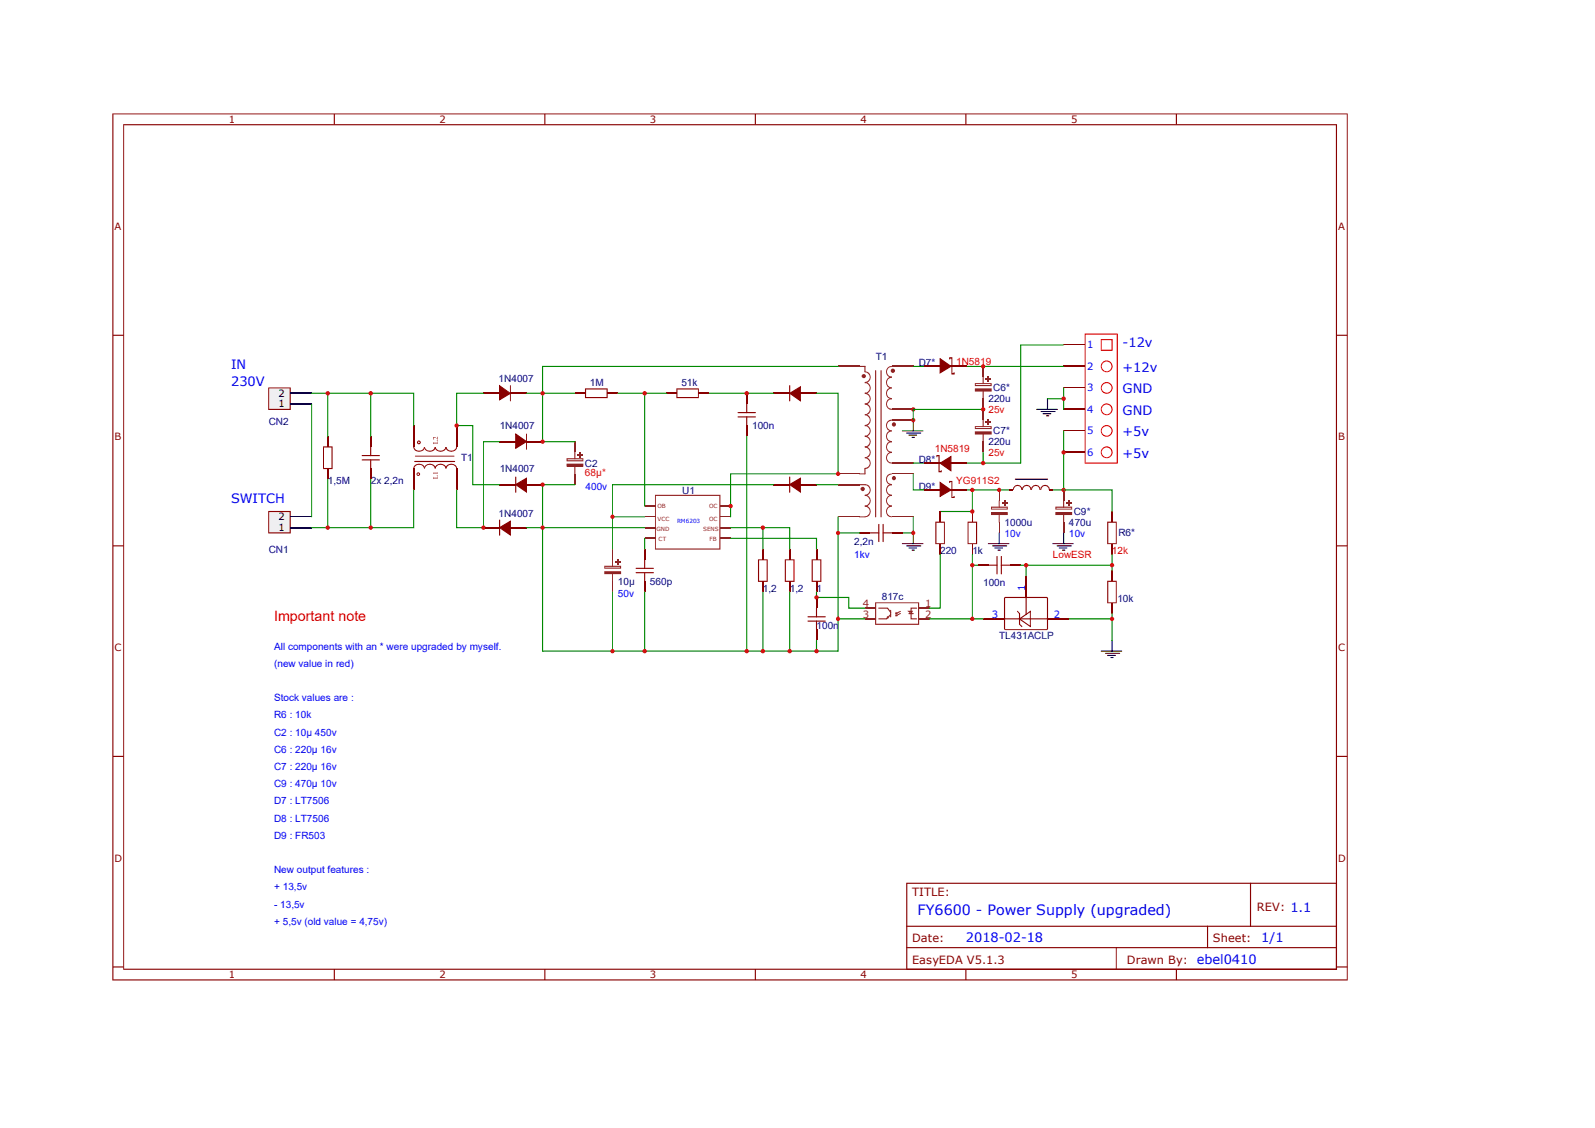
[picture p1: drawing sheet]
<svg xmlns="http://www.w3.org/2000/svg" width="297mm" height="210mm" viewBox="0 0 297 210" stroke-linecap="round" stroke-linejoin="round" font-family="sans-serif">
<g fill="#800">
<path d="M62.1 21.2h.3v2h-.3zM62.1 180.4h.3v2.1h-.3zM101.3 21.2h.3v2h-.3zM101.3 180.4h.3v2.1h-.3zM140.5 21.2h.3v2h-.3zM140.5 180.4h.3v2.1h-.3zM179.7 21.2h.3v2h-.3zM179.7 180.4h.3v2.1h-.3zM218.9 21.2h.3v2h-.3zM218.9 180.4h.3v2.1h-.3zM21 62.3h2v.2h-2zM248.9 62.3h2v.2h-2zM21 101.5h2v.2h-2zM248.9 101.5h2v.2h-2zM21 140.7h2v.2h-2zM248.9 140.7h2v.2h-2zM21 179.9h2v.2h-2zM248.9 179.9h2v.2h-2z"/>
<path d="M168.9 172.3l80.1 .1-.1 .2h-80zM168.8 172.4l.1-.1v.3z"/>
<path d="M168.9 176.3h80l.1 .1-80.1 .1zM168.8 176.3h.1v.2z"/>
<path d="M232.7 164.4h.3l-.1 8.2-.2-.2zM232.8 164.4h.2z"/>
<path d="M224.7 172.4h.3l-.1 4.1-.2-.1zM224.8 172.4h.2z"/>
<path d="M207.8 176.4h.1v4.2zM207.8 176.3l.1 .1h-.1z"/>
</g>
<g fill="#800">
<path d="M22.9 23.1h226.1v157.5h-226.1zM23.1 23.3h225.7v157h-225.7z" fill-rule="evenodd"/>
<path d="M20.9 21.1h230.1v161.4h-230.1zM21.1 21.3h229.7v161h-229.7z" fill-rule="evenodd"/>
<path d="M168.7 164.3h80.3v16.3h-80.3zM169 164.5h79.8v15.8h-79.8z" fill-rule="evenodd"/>
</g>
<path d="M50 72.2h4v4h-4z" fill-rule="evenodd" fill="#efefef"/>
<path d="M50 72.1h4.1v4.2h-4.1zM50.1 72.3h3.8v3.8h-3.8z" fill-rule="evenodd" fill="#800"/>
<path d="M54 75.2h4M54 73.2h4" fill="none" stroke="#000" stroke-width=".21"/>
<path d="M50 95.2h4v4h-4z" fill-rule="evenodd" fill="#efefef"/>
<path d="M50 95.1h4.1v4.2h-4.1zM50.1 95.3h3.8v3.8h-3.8z" fill-rule="evenodd" fill="#800"/>
<path d="M54 98.2h4" fill="none" stroke="#000" stroke-width=".21"/>
<path d="M54 96.2h4" fill="none" stroke="#000" stroke-width=".19"/>
<path d="M58 75.2h.1l-.1 21.1zM58 75.1l.1 .1z" fill="#080"/>
<path d="M60.2 83.1h1.7v4.2h-1.7zM60.3 83.3h1.4v3.8h-1.4z" fill-rule="evenodd" fill="#a00000"/>
<path d="M60.9 81.2h.2v2h-.2z" fill="#800"/>
<path d="M61 87.2v2" fill="none" stroke="#800" stroke-width=".21"/>
<path d="M67.4 85.5h3.3v.2h-3.3zM70.7 85.5v.2z" fill="#a00000"/>
<path d="M69 87.2v2" fill="none" stroke="#800" stroke-width=".21"/>
<g fill="#a00000">
<path d="M68.9 83.2h.2l-.1 1.7-.1-.1zM69 83.1l.1 .1z"/>
<path d="M67.4 84.7h3.3v.1l-3.3 .1zM67.4 84.7v.2z"/>
</g>
<path d="M68.9 81.2h.2v2h-.2z" fill="#800"/>
<g fill="#a00000">
<path d="M76.9 83.2h.2a.95 .95 0 0 0 .9 .7 .95 .95 0 0 0 1-.7h.1a1.13 1.13 0 0 1-1.1 .9 1.13 1.13 0 0 1-1.1-.9z"/>
<path d="M83.3 86.6a1.16 1.16 0 0 1 1.8 .6h-.2a.92 .92 0 0 0-.9-.7 .92 .92 0 0 0-.9 .7h-.2z"/>
<path d="M82.9 83.2h.2a.92 .92 0 0 0 .9 .7 .92 .92 0 0 0 .9-.7h.2a1.13 1.13 0 0 1-1.1 .9 1.13 1.13 0 0 1-1.1-.9z"/>
<path d="M80.9 83.2h.3a.92 .92 0 0 0 .8 .7 .92 .92 0 0 0 .9-.7h.2a1.13 1.13 0 0 1-1.1 .9 1.13 1.13 0 0 1-1.1-.9z"/>
<path d="M79 83.2h.1a.95 .95 0 0 0 .9 .7 .95 .95 0 0 0 .9-.7h.3a1.13 1.13 0 0 1-1.1 .9 1.13 1.13 0 0 1-1.1-.9z"/>
<path d="M81.3 86.6a1.16 1.16 0 0 1 1.8 .6h-.2a.92 .92 0 0 0-.9-.7 .92 .92 0 0 0-.8 .7h-.3z"/>
<path d="M79.3 86.6a1.16 1.16 0 0 1 1.9 .6h-.3a.95 .95 0 0 0-.9-.7 .95 .95 0 0 0-.9 .7h-.1z"/>
<path d="M77.3 86.6a1.16 1.16 0 0 1 1.8 .6h-.1a.95 .95 0 0 0-1-.7 .95 .95 0 0 0-.9 .7h-.2z"/>
<path d="M68.9 85.6h.2l-.1 1.7-.1-.1zM69 85.5l.1 .1h-.2z"/>
</g>
<path d="M77 79.2v4M85 79.2v4M77 87.2v4M85 87.2v4" fill="none" stroke="#800" stroke-width=".21"/>
<g fill="#a00000">
<path d="M77.3 85.8h7.3l.2 .1-7.5 .1zM77.2 85.8h.1v.2z"/>
<path d="M77.3 84.8l7.3 .1-7.3 .1zM77.3 84.9v.1z"/>
<path d="M80.6 88.8l.1 .1h.7l.1-.2-.2-.3 .2 .1v.7v-.1h-.8l-.1 .1zM80.6 88h.9v-.1v.3l-.7-.1-.1 .2z"/>
<path d="M80.6 82.3l.1 .1h.8v-.2l-.2-.3 .2 .1v.7l-.1-.2h-.6l-.2 .2zM80.7 81.4a.57 .57 0 0 1 .7 .3v-.4l.1 .1v.5a.47 .47 0 0 0-.3-.4 .47 .47 0 0 0-.5 .1l.2 .2h-.2z"/>
</g>
<g fill="#a00000">
<path d="M77.6 88.3a.34 .34 0 0 1 .6 0 .34 .34 0 0 1-.6 0zM77.8 88.2h.2v.2h-.2z" fill-rule="evenodd"/>
<path d="M77.6 82.4a.4 .4 0 0 1 .8 0 .4 .4 0 0 1-.8 0zM77.9 82.3h.2v.2h-.2z" fill-rule="evenodd"/>
</g>
<g fill="#080">
<path d="M58 98.1l19 .1h-.1v-7l.2-.1v7.2h-19.1zM58 98.2v.1z"/>
<path d="M58 73.1h19.1v6.2l-.2-.1v-6h.1l-19 .1zM58 73.1v.2z"/>
</g>
<path d="M90 73.2h3M95 73.2h3" fill="none" stroke="#800" stroke-width=".21"/>
<g fill="#800">
<path d="M93 71.8l2 1.4-2 1.2z"/>
<path d="M92.9 71.6l2.3 1.6-2.1 1.3-.1-.2 2-1.1-2-1.3v-.1l.1 2.6-.1-.1 .1 .2-.2 .1z"/>
<path d="M95 71.7l.1 .1v2.8h-.1zM95 74.6h.1z"/>
</g>
<path d="M93 82.2h3.1M98 82.2h3" fill="none" stroke="#800" stroke-width=".21"/>
<g fill="#800">
<path d="M96.1 80.8l1.9 1.4-1.9 1.2z"/>
<path d="M95.9 80.6l2.3 1.6-2.1 1.3-.1-.1 2-1.3v.1v.1l-2-1.4 .1-.1v2.6h-.1l.1 .1-.2 .1z"/>
<path d="M98 80.8h.1v2.8h-.1zM98 83.6h.1v.1z"/>
</g>
<path d="M93 90.2h3.1M98 90.2h3" fill="none" stroke="#800" stroke-width=".21"/>
<g fill="#800">
<path d="M96.1 90.2l1.9-1.2v2.6z"/>
<path d="M95.8 90.2l2.2-1.3 .1 .2-2 1.2v-.1v-.1l1.9 1.5v-2.6l.1 .1-.1-.2h.1v2.9z"/>
<path d="M95.9 88.8h.2v2.9l-.2-.1zM96 88.8h.1z"/>
</g>
<path d="M90 98.2h3M95 98.2h3" fill="none" stroke="#800" stroke-width=".21"/>
<g fill="#800">
<path d="M93 98.2l2-1.2v2.6z"/>
<path d="M92.8 98.2l2.2-1.3 .1 .2-2 1.2-.1-.1 .1-.1 1.9 1.5v-2.6l.1 .1-.1-.2h.1v2.9z"/>
<path d="M92.9 96.8h.2l-.1 2.9-.1-.1zM93 96.8h.1z"/>
</g>
<g fill="#080">
<path d="M90 82.1h3v.2h-3v-.1l.1 16.1h-5.2v-7.1l.1-.1v7.1h5zM93 82.1v.2z"/>
<path d="M84.9 73.1h5.2l-.1 .2-5-.1v6l3.1-.1v11.1l4.9-.1v.2h-5.1v-11.1h.2v.1h-3.2zM93 90.1v.2z"/>
</g>
<g fill="#c00">
<circle cx="90" cy="98.2" r=".4"/>
<circle cx="85" cy="79.2" r=".41"/>
</g>
<path d="M60.9 73.1l.2 .1v8h-.2zM60.9 81.2h.2z" fill="#080"/>
<circle cx="61" cy="73.2" r=".41" fill="#c00"/>
<path d="M60.9 89.2h.2l-.1 9.1-.1-.1zM60.9 89.1l.2 .1h-.2z" fill="#080"/>
<circle cx="61" cy="98.2" r=".4" fill="#c00"/>
<path d="M69 73.1l.1 .1v8h-.2zM68.9 81.2h.2z" fill="#080"/>
<circle cx="69" cy="73.2" r=".41" fill="#c00"/>
<path d="M68.9 89.2h.2l-.1 9.1-.1-.1zM69 89.1l.1 .1h-.2z" fill="#080"/>
<circle cx="69" cy="98.2" r=".4" fill="#c00"/>
<g fill="#8d2323">
<path d="M106.9 84.2h.2v1.3l-.2-.1zM107 84.1l.1 .1z"/>
<path d="M107 86.8h.1v1.4h-.2zM106.9 88.2h.2z"/>
</g>
<path d="M105.6 86.6h2.9" fill="none" stroke="#8d2323" stroke-width=".38"/>
<g fill="#8d2323">
<path d="M105.5 86.3h3.1v.6h-3.1zM105.7 86.5h2.8v.2h-2.8z" fill-rule="evenodd"/>
<path d="M105.5 85.3h3.1v.6h-3.1zM105.7 85.5h2.8v.2h-2.8z" fill-rule="evenodd"/>
<path d="M107.7 84.6l.8 .1z" fill-rule="evenodd"/>
<path d="M107.5 84.5h1v.3h-1z" fill-rule="evenodd"/>
<path d="M108 84.2l.1 .8z" fill-rule="evenodd"/>
<path d="M107.9 84.1h.3v1h-.3z" fill-rule="evenodd"/>
</g>
<g fill="#8d2323">
<path d="M106.9 82.2h.2v2h-.2z"/>
<path d="M106.9 88.2h.2v2h-.2z"/>
</g>
<g fill="#080">
<path d="M100.9 90.1l6.2 .1v.1h-6.1v-.1l.1 8.1h-3.1v-.2l3 .1h-.1zM98 98.2v.1z"/>
<path d="M98 73.1h3.1l-.1 9.1 6.1-.1v.2h-6.2v-9.1h.1l-3 .1zM98 73.1v.2z"/>
</g>
<path d="M122 92.1h12.2v10.2h-12.2zM122.1 92.3h11.8v9.8h-11.8z" fill-rule="evenodd" fill="#8d2323"/>
<g fill="#8d2323">
<path d="M120.1 94.1h1.9v.2h-1.9z"/>
<path d="M120.1 100.1h1.9v.2h-1.9z"/>
<path d="M120.1 96.1h1.9v.2h-1.9z"/>
<path d="M120.1 98.1h1.9v.2h-1.9z"/>
</g>
<path d="M134 94.2h2.1M134 98.2h2.1M134 100.2h2.1" fill="none" stroke="#8d2323" stroke-width=".21"/>
<path d="M134 96.2h2.1" fill="none" stroke="#8d2323" stroke-width=".19"/>
<path d="M101 98.2l19.1-.1v.2h-19.1zM120.1 98.1v.2z" fill="#080"/>
<path d="M108.9 72.3h4.3v1.8h-4.3zM109.1 72.5h3.8v1.4h-3.8z" fill-rule="evenodd" fill="#a00000"/>
<path d="M107.1 73.1h2v.2h-2z" fill="#800"/>
<path d="M113 73.2h2.1" fill="none" stroke="#800" stroke-width=".21"/>
<path d="M125.9 72.3h4.2v1.8h-4.2zM126.2 72.5h3.8v1.4h-3.8z" fill-rule="evenodd" fill="#a00000"/>
<g fill="#800">
<path d="M124 73.1h2v.2h-2z"/>
<path d="M130 73.1h2v.2h-2z"/>
</g>
<path d="M137.4 77.5h3.2v.2h-3.1zM140.6 77.5l.2 .1-.2 .1z" fill="#a00000"/>
<path d="M139 79.2v2" fill="none" stroke="#800" stroke-width=".21"/>
<g fill="#a00000">
<path d="M138.9 75.2h.2v1.7l-.2-.1zM139 75.1l.1 .1z"/>
<path d="M137.5 76.7h3.1l.2 .1-3.3 .1zM137.4 76.7l.1 .2z"/>
</g>
<path d="M138.9 73.2h.2v2h-.2z" fill="#800"/>
<path d="M138.9 77.6h.2v1.7l-.2-.1zM139 77.5l.1 .1h-.2z" fill="#a00000"/>
<path d="M144.1 73.2h3M149.1 73.2h3" fill="none" stroke="#800" stroke-width=".21"/>
<g fill="#800">
<path d="M147.1 73.2l2-1.2v2.6z"/>
<path d="M146.9 73.2l2.1-1.3 .1 .2-2 1.2v-.1l2 1.4-.1-2.6 .1 .1-.1-.2 .1-.1v3z"/>
<path d="M146.9 71.8h.3l-.1 2.9-.2-.1zM147 71.7l.2 .1z"/>
</g>
<g fill="#8d2323">
<path d="M161 79.1a1.1 1.1 0 0 1 1.1 1.1 1.1 1.1 0 0 1-1.1 1.1v-.2a.89 .89 0 0 0 1-.9 .89 .89 0 0 0-1-.9z"/>
<path d="M161 77.1a1.1 1.1 0 0 1 1.1 1.1 1.1 1.1 0 0 1-1.1 1.1v-.2a.91 .91 0 0 0 1-.9 .91 .91 0 0 0-1-.9z"/>
<path d="M161 69.1a1.1 1.1 0 0 1 1.1 1.1 1.1 1.1 0 0 1-1.1 1.1v-.2a.91 .91 0 0 0 1-.9 .91 .91 0 0 0-1-.9z"/>
<path d="M161 83.1a1.1 1.1 0 0 1 1.1 1.1 1.1 1.1 0 0 1-1.1 1.1v-.2a.91 .91 0 0 0 1-.9 .91 .91 0 0 0-1-.9z"/>
<path d="M161 85.1a1.1 1.1 0 0 1 1.1 1.1 1.1 1.1 0 0 1-1.1 1.1v-.2a.91 .91 0 0 0 1-.9 .91 .91 0 0 0-1-.9z"/>
<path d="M165.3 72.4l.8-.3v.2a.91 .91 0 0 0-1 .9 .91 .91 0 0 0 1 .9v.2a1.13 1.13 0 0 1-1-.7 1.13 1.13 0 0 1 .2-1.2z"/>
<path d="M165.3 74.4l.8-.3v.2a.89 .89 0 0 0-1 .9 .89 .89 0 0 0 1 .9v.2a1.13 1.13 0 0 1-1-.7 1.13 1.13 0 0 1 .2-1.2z"/>
<path d="M165.3 70.4l.3-.2 .5-.1v.2a.91 .91 0 0 0-1 .9 .91 .91 0 0 0 1 .9v.2a1.11 1.11 0 0 1-1-.7 1.11 1.11 0 0 1 .2-1.2z"/>
<path d="M165.3 68.5l.3-.3 .5-.1v.2a.89 .89 0 0 0-1 .9 .89 .89 0 0 0 1 .9v.2a1.11 1.11 0 0 1-1-.7 1.11 1.11 0 0 1 .2-1.1z"/>
<path d="M165.3 78.4l.3-.2 .5-.1v.2a.91 .91 0 0 0-1 .9 .91 .91 0 0 0 1 .9v.2a1.11 1.11 0 0 1-1-.7 1.11 1.11 0 0 1 .2-1.2z"/>
<path d="M165.3 80.4l.8-.3v.2a.91 .91 0 0 0-1 .9 .91 .91 0 0 0 1 .9v.2a1.13 1.13 0 0 1-1-.7 1.13 1.13 0 0 1 .2-1.2z"/>
<path d="M165.3 82.4l.8-.3v.2a.89 .89 0 0 0-1 .9 .89 .89 0 0 0 1 .9v.2a1.13 1.13 0 0 1-1-.7 1.13 1.13 0 0 1 .2-1.2z"/>
<path d="M165.3 84.5l.3-.3 .5-.1v.2a.89 .89 0 0 0-1 .9 .89 .89 0 0 0 1 .9v.2a1.11 1.11 0 0 1-1-.7 1.11 1.11 0 0 1 .2-1.1z"/>
<path d="M164 68.9l.2 .1v27.2h-.2zM164 96.2h.2z"/>
<path d="M162.9 69h.3l-.1 27.3-.2-.1zM163 68.9l.2 .1z"/>
<path d="M161 68.1l.2 .1v1h-.2zM161 69.2h.2z"/>
<path d="M160 68.1h1v.2h-.9zM161 68.1l.2 .1-.2 .1z"/>
<path d="M160.1 88.1l1.1 .1-1.1 .1zM160 88.2l.1-.1v.2z"/>
<path d="M161 87.1l.2 .1v1h-.2zM161 88.2h.2z"/>
</g>
<g fill="#8d2323">
<circle cx="160.8" cy="70" r=".4"/>
<circle cx="166.3" cy="69" r=".4"/>
<circle cx="166.5" cy="79" r=".39"/>
</g>
<path d="M156 68.2h4.1M166.1 68.2h4M166.1 76.2h4M166.1 78.2h4M166.1 86.2h4" fill="none" stroke="#8d2323" stroke-width=".21"/>
<path d="M156 88.2h4.1" fill="none" stroke="#8d2323" stroke-width=".19"/>
<g fill="#8d2323">
<path d="M165.3 88.4l.8-.3v.2a.91 .91 0 0 0-1 .9 .91 .91 0 0 0 1 .9v.2a1.13 1.13 0 0 1-1-.7 1.13 1.13 0 0 1 .2-1.2z"/>
<path d="M165.3 90.4l.8-.3v.2a.89 .89 0 0 0-1 .9 .89 .89 0 0 0 1 .9v.2a1.13 1.13 0 0 1-1-.7 1.13 1.13 0 0 1 .2-1.2z"/>
<path d="M165.3 92.5l.3-.3 .5-.1v.2a.89 .89 0 0 0-1 .9 .89 .89 0 0 0 1 .9v.2a1.11 1.11 0 0 1-1-.6 1.11 1.11 0 0 1 .2-1.2z"/>
<path d="M165.3 94.4l.3-.2 .5-.1v.2a.91 .91 0 0 0-1 .9 .91 .91 0 0 0 1 .9v.2a1.11 1.11 0 0 1-1-.7 1.11 1.11 0 0 1 .2-1.2z"/>
</g>
<circle cx="166.5" cy="89" r=".39" fill="#8d2323"/>
<path d="M166.1 88.2h4M166.1 96.2h4" fill="none" stroke="#8d2323" stroke-width=".19"/>
<g fill="#8d2323">
<path d="M161 90.1a1.1 1.1 0 0 1 1.1 1.1 1.1 1.1 0 0 1-1.1 1.1v-.2a.89 .89 0 0 0 1-.9 .89 .89 0 0 0-1-.9z"/>
<path d="M161 92.1a1.1 1.1 0 0 1 1.1 1.1 1.1 1.1 0 0 1-1.1 1.1v-.2a.89 .89 0 0 0 1-.9 .89 .89 0 0 0-1-.9z"/>
<path d="M161 94.1a1.1 1.1 0 0 1 1.1 1.1 1.1 1.1 0 0 1-1.1 1.1v-.2a.91 .91 0 0 0 1-.9 .91 .91 0 0 0-1-.9z"/>
<path d="M160.1 90.1l1.1 .1-.2 .1h-.9zM160 90.2l.1-.1v.2z"/>
</g>
<circle cx="160.6" cy="91" r=".4" fill="#8d2323"/>
<path d="M156 90.2h4.1" fill="none" stroke="#8d2323" stroke-width=".21"/>
<path d="M160.1 96.1l1.1 .1-1.1 .1zM160 96.2l.1-.1v.2z" fill="#8d2323"/>
<path d="M156 96.2h4.1" fill="none" stroke="#8d2323" stroke-width=".19"/>
<g fill="#8d2323">
<path d="M161 71.1a1.1 1.1 0 0 1 1.1 1.1 1.1 1.1 0 0 1-1.1 1.1v-.2a.89 .89 0 0 0 1-.9 .89 .89 0 0 0-1-.9z"/>
<path d="M161 73.1a1.1 1.1 0 0 1 1.1 1.1 1.1 1.1 0 0 1-1.1 1.1v-.2a.89 .89 0 0 0 1-.9 .89 .89 0 0 0-1-.9z"/>
<path d="M161 75.1a1.1 1.1 0 0 1 1.1 1.1 1.1 1.1 0 0 1-1.1 1.1v-.2a.91 .91 0 0 0 1-.9 .91 .91 0 0 0-1-.9z"/>
<path d="M161 81.1a1.1 1.1 0 0 1 1.1 1.1 1.1 1.1 0 0 1-1.1 1.1v-.2a.89 .89 0 0 0 1-.9 .89 .89 0 0 0-1-.9z"/>
</g>
<g fill="#080">
<path d="M100.9 68.1h55.1v.2h-55v-.1v5.1l-.1-.1zM156 68.1l.2 .1-.2 .1z"/>
<path d="M135.9 88.1l20.1 .1v-15l-3.9 .1v-.2h4.1v15.2l-20.1-.1v8.1l-.2-.1zM152 73.1h.1v.2z"/>
</g>
<circle cx="136" cy="94.2" r=".41" fill="#c00"/>
<g fill="#080">
<path d="M101 73.1h6.1v.2h-6.1zM107.1 73.1v.2z"/>
<path d="M115.1 73.1h8.9l.2 .1-9.1 .1zM115 73.1h.1v.2z"/>
<path d="M120 73.1l.1 .1v21h-.2zM119.9 94.2h.2z"/>
</g>
<circle cx="120" cy="73.2" r=".41" fill="#c00"/>
<path d="M132 73.1h12.1v.2h-12.1zM144.1 73.1v.2z" fill="#080"/>
<path d="M118.4 106.5h3.3v.2h-3.3zM121.7 106.5v.2z" fill="#a00000"/>
<path d="M120 108.2v2" fill="none" stroke="#800" stroke-width=".21"/>
<g fill="#a00000">
<path d="M119.9 104.2h.2v1.7l-.2-.1zM120 104.2h.1z"/>
<path d="M118.4 105.7h3.3l.1 .1-3.4 .1zM118.4 105.7v.2z"/>
</g>
<path d="M119.9 102.2h.2v2h-.2z" fill="#800"/>
<path d="M119.9 106.6h.2v1.7l-.2-.1zM120 106.5l.1 .1h-.2z" fill="#a00000"/>
<path d="M141.1 104.1h1.9v4.2h-1.9zM141.4 104.3h1.3v3.8h-1.3z" fill-rule="evenodd" fill="#a00000"/>
<path d="M141.9 102.2h.3v2h-.3z" fill="#800"/>
<path d="M142 108.2v2" fill="none" stroke="#800" stroke-width=".21"/>
<path d="M146.1 104.1h1.9v4.2h-1.9zM146.3 104.3h1.4v3.8h-1.4z" fill-rule="evenodd" fill="#a00000"/>
<path d="M146.9 102.2h.3v2h-.3z" fill="#800"/>
<path d="M147 108.2v2" fill="none" stroke="#800" stroke-width=".21"/>
<g fill="#080">
<path d="M136 98.2l6.2-.1v4.1h-.3l.1-4v.1h-5.9zM141.9 102.2h.3z"/>
<path d="M142 98.2l5.2-.1v4.1h-.3v-4h.2v.1h-5.1zM146.9 102.2h.3z"/>
</g>
<circle cx="142" cy="98.2" r=".4" fill="#c00"/>
<g fill="#080">
<path d="M101 98.2h.1l-.1 23v-.1h55v.1v-25h.2v25.1h-55.3zM156 96.2h.2z"/>
<path d="M141.9 110.2h.3v11l-.2 .1zM142 110.1l.2 .1h-.3z"/>
</g>
<circle cx="142.1" cy="121.2" r=".4" fill="#c00"/>
<path d="M146.9 110.2h.3l-.1 11.1-.2-.1zM147 110.1l.2 .1h-.3z" fill="#080"/>
<circle cx="147" cy="121.2" r=".41" fill="#c00"/>
<path d="M119.9 100.2h.2v2.1l-.2-.1zM120 100.1l.1 .1z" fill="#080"/>
<g fill="#8d2323">
<path d="M114 104.2h.1l-.1 1.3zM114 104.2h.1z"/>
<path d="M114 106.7l.1 .1v1.4h-.1zM114 108.2h.1v.1z"/>
</g>
<path d="M112.6 106.6h2.9" fill="none" stroke="#8d2323" stroke-width=".34"/>
<g fill="#8d2323">
<path d="M112.5 106.3h3.2v.6h-3.2zM112.7 106.5h2.7v.2h-2.7z" fill-rule="evenodd"/>
<path d="M112.5 105.3h3.2v.6h-3.2zM112.7 105.5h2.7v.2h-2.7z" fill-rule="evenodd"/>
</g>
<path d="M114 102.2h.1v2h-.1z" fill="#8d2323"/>
<path d="M114 108.2v2" fill="none" stroke="#8d2323" stroke-width=".19"/>
<g fill="#8d2323">
<path d="M114.6 104.6h.8z" fill-rule="evenodd"/>
<path d="M114.6 104.5h.9v.2h-.9z" fill-rule="evenodd"/>
<path d="M115.1 104.2v.8z" fill-rule="evenodd"/>
<path d="M114.9 104.1h.2v1h-.2z" fill-rule="evenodd"/>
</g>
<path d="M114 96.1l6.1 .1h-6.1l.1 6h-.1zM114 102.2h.1z" fill="#080"/>
<path d="M144.1 90.2h3M149.1 90.2h3" fill="none" stroke="#800" stroke-width=".21"/>
<g fill="#800">
<path d="M147.1 90.2l2-1.2v2.6z"/>
<path d="M146.9 90.2l2.1-1.3 .1 .2-2 1.2v-.1v-.1l2 1.5-.1-2.6 .1 .1-.1-.2h.1v2.9z"/>
<path d="M146.9 88.8h.3l-.1 2.9-.2-.1zM147 88.8h.2z"/>
</g>
<g fill="#080">
<path d="M114 90.1h30.1v.2h-30.1v-.1v6.1zM144.1 90.1v.2z"/>
<path d="M152.1 90.1l4.1 .1-.2 .1h-3.9zM152 90.2l.1-.1v.2z"/>
</g>
<g fill="#c00">
<circle cx="156.1" cy="88.2" r=".39"/>
<circle cx="139" cy="73.2" r=".41"/>
</g>
<path d="M138.9 81.2h.2v40.1l-.2-.1zM139 81.1l.1 .1h-.2z" fill="#080"/>
<circle cx="139" cy="121.2" r=".41" fill="#c00"/>
<path d="M119.9 110.2h.2v11.1l-.2-.1zM120 110.1l.1 .1h-.2z" fill="#080"/>
<circle cx="120" cy="121.2" r=".41" fill="#c00"/>
<path d="M114 110.2h.1l-.1 11.1zM114 110.1l.1 .1h-.1z" fill="#080"/>
<g fill="#c00">
<circle cx="114.1" cy="121.2" r=".39"/>
<circle cx="114.1" cy="96.2" r=".39"/>
</g>
<g fill="#000">
<path d="M193 76.1l4 .1-.2 .1h-3.8zM193 76.1v.2z"/>
<path d="M193.8 76.5l2.8 .1-2.8 .1zM193.8 76.6v.1z"/>
<path d="M194.3 76.9l1.4 .1v.1h-1.4zM194.2 76.9h.1v.2z"/>
<path d="M194.9 77.3l.5 .1-.5 .1zM194.8 77.3l.1 .2z"/>
<path d="M195 74.2h.2v2h-.3zM194.9 76.2h.3l-.1 .1z"/>
<path d="M168.1 101.1l3.9 .1-3.9 .1zM168 101.2l.1-.1v.2z"/>
<path d="M168.9 101.5h2.5l.1 .1-2.6 .1zM168.8 101.5h.1v.2z"/>
<path d="M169.2 101.9l1.6 .1-1.6 .1zM169.2 102v.1z"/>
<path d="M169.8 102.3l.5 .1v.1h-.5zM169.8 102.3v.2z"/>
<path d="M170 99.1l.1 .1v2h-.1zM170 101.2h.1z"/>
</g>
<path d="M170 96.2h.1v3.1h-2v-.2h2v.1zM168 99.1h.1v.2z" fill="#080"/>
<g fill="#c00">
<circle cx="101" cy="90.2" r=".4"/>
<circle cx="101" cy="98.2" r=".4"/>
<circle cx="101" cy="82.2" r=".4"/>
<circle cx="101" cy="73.2" r=".41"/>
</g>
<g fill="#080">
<path d="M170.1 68.1l2.1 .1-.2 .1h-1.9zM170 68.1l.1 .2z"/>
<path d="M170.1 86.1h1.9l.2 .1-2.1 .1zM170 86.1l.1 .2z"/>
</g>
<path d="M198.1 64.2h4" fill="none" stroke="#800" stroke-width=".19"/>
<path d="M198.1 68.2h4" fill="none" stroke="#800" stroke-width=".21"/>
<g fill="#f00">
<path d="M202 62.1h6.2v24.2h-6.2zM202.1 62.3h5.8v23.8h-5.8z" fill-rule="evenodd"/>
<path d="M205 68.2a1.1 1.1 0 0 1 2.2 0 1.1 1.1 0 0 1-2.2 0zM205.1 68.2a.95 .95 0 0 1 1.9 0 .95 .95 0 0 1-1.9 0z" fill-rule="evenodd"/>
<path d="M205 63.1h2.2v2.2h-2.2zM205.1 63.3h1.9v1.8h-1.9z" fill-rule="evenodd"/>
</g>
<path d="M198.1 72.2h4" fill="none" stroke="#800" stroke-width=".19"/>
<path d="M198.1 76.2h4" fill="none" stroke="#800" stroke-width=".21"/>
<g fill="#f00">
<path d="M205 72.2a1.1 1.1 0 0 1 2.2 0 1.1 1.1 0 0 1-2.2 0zM205.1 72.2a.95 .95 0 0 1 1.9 0 .95 .95 0 0 1-1.9 0z" fill-rule="evenodd"/>
<path d="M205 76.2a1.1 1.1 0 0 1 2.2 0 1.1 1.1 0 0 1-2.2 0zM205.1 76.2a.95 .95 0 0 1 1.9 0 .95 .95 0 0 1-1.9 0z" fill-rule="evenodd"/>
</g>
<path d="M198.1 80.2h4" fill="none" stroke="#800" stroke-width=".19"/>
<path d="M198.1 84.2h4" fill="none" stroke="#800" stroke-width=".21"/>
<g fill="#f00">
<path d="M205 80.2a1.1 1.1 0 0 1 2.2 0 1.1 1.1 0 0 1-2.2 0zM205.1 80.2a.95 .95 0 0 1 1.9 0 .95 .95 0 0 1-1.9 0z" fill-rule="evenodd"/>
<path d="M205 84.2a1.1 1.1 0 0 1 2.2 0 1.1 1.1 0 0 1-2.2 0zM205.1 84.2a.95 .95 0 0 1 1.9 0 .95 .95 0 0 1-1.9 0z" fill-rule="evenodd"/>
</g>
<g fill="#8d2323">
<path d="M183 70.2h.2v1.2l-.2 .1zM183 70.1l.2 .1h-.2z"/>
<path d="M183 72.8h.2v1.4h-.2zM183 74.2h.2l-.2 .1z"/>
</g>
<path d="M181.6 72.6h3" fill="none" stroke="#8d2323" stroke-width=".34"/>
<g fill="#8d2323">
<path d="M181.5 72.3h3.2v.6h-3.2zM181.7 72.5h2.7v.2h-2.7z" fill-rule="evenodd"/>
<path d="M181.5 71.3h3.2v.6h-3.2zM181.7 71.5h2.7v.2h-2.7z" fill-rule="evenodd"/>
</g>
<path d="M183.1 68.2v2" fill="none" stroke="#8d2323" stroke-width=".21"/>
<path d="M183 74.2h.2v2h-.2z" fill="#8d2323"/>
<g fill="#8d2323">
<path d="M183.6 70.6l.8 .1z" fill-rule="evenodd"/>
<path d="M183.6 70.5h1v.2h-1z" fill-rule="evenodd"/>
<path d="M184.1 70.2v.8z" fill-rule="evenodd"/>
<path d="M183.9 70.1h.3v1h-.3z" fill-rule="evenodd"/>
</g>
<path d="M180 68.1l18.2 .1-.1 .1h-18.1zM180 68.1v.2z" fill="#080"/>
<circle cx="183.1" cy="68.2" r=".4" fill="#c00"/>
<path d="M189.9 64.1l8.3 .1h-8.1l.1 22.1h-10.2v-.2h10.1v.1h-.2zM180 86.1v.2z" fill="#080"/>
<g fill="#8d2323">
<path d="M186 93.2h.1v1.3zM186 93.2h.1z"/>
<path d="M186 95.7l.1 .1v1.4h-.1zM186 97.2h.1z"/>
</g>
<path d="M184.6 95.6h2.9" fill="none" stroke="#8d2323" stroke-width=".38"/>
<g fill="#8d2323">
<path d="M184.5 95.3h3.2v.6h-3.2zM184.7 95.5h2.8v.2h-2.8z" fill-rule="evenodd"/>
<path d="M184.5 94.3h3.2v.6h-3.2zM184.7 94.5h2.8v.2h-2.8z" fill-rule="evenodd"/>
<path d="M186.6 93.6l.9 .1z" fill-rule="evenodd"/>
<path d="M186.6 93.5h.9v.2h-.9z" fill-rule="evenodd"/>
<path d="M187.1 93.2v.8z" fill-rule="evenodd"/>
<path d="M186.9 93.1h.3v1h-.3z" fill-rule="evenodd"/>
</g>
<g fill="#8d2323">
<path d="M186 91.2h.1v2h-.1z"/>
<path d="M186 97.2h.1v2h-.1z"/>
</g>
<g fill="#080">
<path d="M198 72.2h.2v4h-.2zM198 76.2h.2l-.1 .1z"/>
<path d="M195.1 74.1l3.1 .1-.1 .1h-3zM195 74.2l.1-.1v.2z"/>
</g>
<circle cx="198.1" cy="74.2" r=".4" fill="#c00"/>
<g fill="#000">
<path d="M168.1 80.1l3.9 .1-3.9 .1zM168 80.2l.1-.1v.2z"/>
<path d="M168.9 80.5l2.6 .1-.1 .1h-2.5zM168.8 80.5h.1v.2z"/>
<path d="M169.2 80.9h1.4l.2 .1-1.6 .1zM169.2 80.9v.2z"/>
<path d="M169.8 81.3l.5 .1v.1h-.5zM169.8 81.3v.2z"/>
<path d="M170 78.1l.1 .1v2h-.1zM170 80.2h.1z"/>
<path d="M184.1 101.1l3.9 .1-3.9 .1zM184 101.2l.1-.1v.2z"/>
<path d="M184.9 101.5h2.6v.1l-2.6 .1zM184.8 101.5h.1v.2z"/>
<path d="M185.3 101.9l1.5 .1-1.5 .1zM185.2 102l.1 .1z"/>
<path d="M185.8 102.3l.6 .1-.1 .1h-.5zM185.8 102.3v.2z"/>
<path d="M186 99.1l.1 .1v2h-.1zM186 101.2h.1z"/>
</g>
<g fill="#8d2323">
<path d="M198 93.2h.2l-.1 1.3-.1-.1zM198 93.2h.2z"/>
<path d="M198 95.7l.2 .1v1.4h-.2zM198 97.2h.2z"/>
</g>
<path d="M196.6 95.6h3" fill="none" stroke="#8d2323" stroke-width=".38"/>
<g fill="#8d2323">
<path d="M196.5 95.3h3.1v.6h-3.1zM196.7 95.5h2.8v.2h-2.8z" fill-rule="evenodd"/>
<path d="M196.5 94.3h3.1v.6h-3.1zM196.7 94.5h2.8v.2h-2.8z" fill-rule="evenodd"/>
<path d="M198.7 93.6l.8 .1z" fill-rule="evenodd"/>
<path d="M198.5 93.5h1.1v.2h-1.1z" fill-rule="evenodd"/>
<path d="M199.1 93.2v.8z" fill-rule="evenodd"/>
<path d="M199 93.1h.2v1h-.2z" fill-rule="evenodd"/>
</g>
<g fill="#8d2323">
<path d="M198 91.2h.2v2h-.2z"/>
<path d="M198 97.2h.2v2h-.2z"/>
</g>
<g fill="#000">
<path d="M196 101.1l3.9 .1-3.9 .1zM196 101.2v.1z"/>
<path d="M196.8 101.5h2.7l.1 .1-2.8 .1zM196.8 101.5v.2z"/>
<path d="M197.3 101.9l1.5 .1-1.5 .1zM197.2 102l.1-.1v.2z"/>
<path d="M197.9 102.3l.5 .1-.5 .1zM197.8 102.3l.1 .2z"/>
<path d="M198 99.1l.2 .1v2h-.2zM198 101.2h.2z"/>
</g>
<path d="M198 80.2h.2v11.1h-2.2v-.2h2.1v.1h-.1zM196 91.1v.2z" fill="#080"/>
<circle cx="198.1" cy="84.2" r=".41" fill="#c00"/>
<path d="M180 91.1h8v.2h-8zM188 91.1l.2 .1-.2 .1z" fill="#080"/>
<g fill="#800">
<path d="M195.5 91.1h.5v.2h-.5z"/>
<path d="M188 91.1h.6v.2h-.6z"/>
<path d="M189 90.4a.89 .89 0 0 1 1 0 .89 .89 0 0 1 .4 .8h-.2a.7 .7 0 0 0-.7-.7 .7 .7 0 0 0-.7 .7h-.2l.1-.4z"/>
<path d="M190.7 90.4a.89 .89 0 0 1 1 0 .89 .89 0 0 1 .4 .8h-.2a.7 .7 0 0 0-.7-.7 .7 .7 0 0 0-.7 .7h-.2l.1-.5z"/>
<path d="M192.1 90.7a.9 .9 0 0 1 1-.4 .9 .9 0 0 1 .7 .9h-.3a.7 .7 0 0 0-.7-.7 .7 .7 0 0 0-.6 .7h-.2z"/>
<path d="M193.8 90.7a.9 .9 0 0 1 1.1-.4 .9 .9 0 0 1 .6 .9h-.2a.7 .7 0 0 0-.7-.7 .7 .7 0 0 0-.7 .7h-.2z"/>
</g>
<path d="M189.1 89.1h6l.1 .1-6.1 .1zM189 89.1l.1 .2z" fill="#000"/>
<g fill="#c00">
<circle cx="186.1" cy="91.2" r=".39"/>
<circle cx="198.1" cy="91.2" r=".4"/>
</g>
<path d="M206.2 97.1h1.7v4.2h-1.7zM206.4 97.3h1.4v3.8h-1.4z" fill-rule="evenodd" fill="#a00000"/>
<path d="M207.1 95.2v2" fill="none" stroke="#800" stroke-width=".21"/>
<path d="M207 101.2h.2v2h-.2z" fill="#800"/>
<path d="M198 91.1h9.2v4.1h-.2l.1-4-9 .1zM207 95.2h.2l-.1 .1z" fill="#080"/>
<path d="M206.2 108.1h1.7v4.2h-1.7zM206.4 108.3h1.4v3.8h-1.4z" fill-rule="evenodd" fill="#a00000"/>
<g fill="#800">
<path d="M207 106.2h.2v2h-.2z"/>
<path d="M207 112.2h.2v2h-.2z"/>
</g>
<g fill="#000">
<path d="M205.1 121.1h3.8l.1 .1-3.9 .1zM205 121.1l.1 .2z"/>
<path d="M205.9 121.5l2.7 .1-2.7 .1zM205.8 121.6l.1 .1z"/>
<path d="M206.2 121.9l1.6 .1-.2 .1h-1.4zM206.2 121.9v.2z"/>
<path d="M206.8 122.3l.5 .1-.5 .1zM206.8 122.4v.1z"/>
<path d="M207 119.2h.2v2h-.2zM207 121.2h.2z"/>
</g>
<path d="M187 111.3l.2-.2 7.8 .1 .2 .2-.1 5.8-.2 .1h-7.8l-.2-.3zM187.2 111.4h7.7v5.7h-7.7z" fill-rule="evenodd" fill="#800"/>
<path d="M189.9 115.2l2-1.4v2.8z" fill="#fefefe"/>
<g fill="#800">
<path d="M189.7 115.2l2.1-1.5 .1 .2-2 1.4v-.1v-.1l2 1.5-.1-2.8 .1 .1-.1-.2 .1-.1v3.2z"/>
<path d="M191 111.2h.2v3.2h-.2zM191 114.4h.2z"/>
<path d="M187.1 115.1h8l.1 .1-8.1 .1zM187 115.2l.1-.1v.2z"/>
<path d="M189.4 113.9l.1-.2 .4 .5v2l.4 .3v.2l-.6-.5v-2h.2l-.1 .1zM189.4 113.7h.1l-.1 .2z"/>
</g>
<path d="M191.1 107.2v4" fill="none" stroke="#800" stroke-width=".21"/>
<path d="M189.5 109.3h1.2v-.2h.1v.7h-.1v-.3h-.9v.3h-.1z" fill="#00f"/>
<path d="M183 115.2h4.1M195.1 115.2h4" fill="none" stroke="#800" stroke-width=".21"/>
<path d="M180.2 97.1h1.7v4.2h-1.7zM180.3 97.3h1.4v3.8h-1.4z" fill-rule="evenodd" fill="#a00000"/>
<path d="M181.1 95.2v2" fill="none" stroke="#800" stroke-width=".19"/>
<path d="M181 101.2h.1v2h-.1z" fill="#800"/>
<path d="M175 95.1l6.1 .1-.1-4 .1-.1v4.2h-6.1zM175 95.1v.2z" fill="#080"/>
<circle cx="181" cy="91.2" r=".4" fill="#c00"/>
<path d="M162.9 112.1h8.3v4.2h-8.3zM163.2 112.3h7.7v3.8h-7.7z" fill-rule="evenodd" fill="#8d2323"/>
<g fill="#8d2323">
<path d="M171.1 113.1h2v.2h-2z"/>
<path d="M171.1 115.1h2v.2h-2z"/>
<path d="M169.2 114.2l.9-.1v.2h-.9zM170.1 114.1v.2z"/>
<path d="M166.8 114.1l.8-.4 .1 .2-.8 .4h-.1zM167.6 113.7l.1 .1v.1z"/>
<path d="M166.8 114.5l.4 .1-.4 .1zM166.8 114.5v.2z"/>
<path d="M166.8 114.1l.4 .1-.4 .1zM166.8 114.2v.1z"/>
<path d="M166.8 113.9h.1l.1 .3h-.2zM166.8 114.2h.2l-.2 .1z"/>
<path d="M165.7 113.6h.2v1.3l-.2-.1zM165.8 113.6h.1z"/>
<path d="M165.3 114.9l.3 .1-.3 .1zM165.2 115l.1-.1v.2z"/>
<path d="M165.2 114.7h.1l.1 .3h-.3zM165.1 115h.3z"/>
<path d="M169.5 114.2h.3l-.1 1v-.1h.9l.1 .2h-1.2zM169.6 114.2h.2z"/>
<path d="M169.5 113.1h1.1l.2 .1h-1.1l.1 .6h-.3zM169.5 113.8h.3z"/>
<path d="M166.8 114.4h.1l.1 .2h-.2l.8-.5 .1 .2-.9 .5zM167.6 114.1l.2 .2z"/>
<path d="M163.6 115.2l1.5-.1v.1l-.1-.1 .8-.8 .1 .2-.8 .8h-1.4zM165.8 114.3h.1v.2z"/>
<path d="M163.6 113.1h1.7l.6 .9-.1 .1-.6-.8 .1-.1-1.6 .1zM165.8 114.1l.1-.1z"/>
<path d="M169 113.7h1l-.2 .6-.3-.1 .3-.4h-.6l.1-.1 .4 .5v.1zM169.5 114.2l.3 .1z"/>
</g>
<path d="M161 115.2h2.1M161 113.2h2.1" fill="none" stroke="#8d2323" stroke-width=".21"/>
<path d="M174.2 97.1h1.7v4.2h-1.7zM174.4 97.3h1.4v3.8h-1.4z" fill-rule="evenodd" fill="#a00000"/>
<path d="M175.1 95.2v2" fill="none" stroke="#800" stroke-width=".21"/>
<path d="M175 101.2h.2v2h-.2z" fill="#800"/>
<g fill="#080">
<path d="M175 103.2h.2v10.1h-2.1v-.2h1.9v.1zM173 113.1l.1 .2z"/>
<path d="M173.1 115.1h9.9l.2 .1-10.1 .1zM173 115.2l.1 .1z"/>
</g>
<path d="M186.4 103.6h.2v3.2l-.2 .1zM186.4 103.5l.2 .1h-.2z" fill="#a00000"/>
<path d="M188 105.2h2.1" fill="none" stroke="#800" stroke-width=".21"/>
<g fill="#a00000">
<path d="M184.1 105.1h1.6l.1 .1-1.7 .1zM184 105.1h.1v.2z"/>
<path d="M185.6 103.5l.2 .1v3.2h-.3zM185.5 106.8h.3l-.1 .1z"/>
</g>
<path d="M182.1 105.1h2v.2h-2z" fill="#800"/>
<path d="M186.4 105.1h1.6l.2 .1-1.8 .1zM186.4 105.1v.2z" fill="#a00000"/>
<path d="M151.1 104.1h1.9v4.2h-1.9zM151.3 104.3h1.4v3.8h-1.4z" fill-rule="evenodd" fill="#a00000"/>
<path d="M151.9 102.2h.2v2h-.2z" fill="#800"/>
<path d="M152 108.2v2" fill="none" stroke="#800" stroke-width=".21"/>
<path d="M136.1 100.1h16v2.1h-.2v-2h.2v.1h-16zM136 100.1h.1v.2z" fill="#080"/>
<path d="M150.4 115.6l3.3-.1v.2h-3.2zM153.7 115.5v.2z" fill="#a00000"/>
<path d="M151.9 117.2h.2v2h-.2z" fill="#800"/>
<g fill="#a00000">
<path d="M151.9 113.2h.2v1.7l-.2-.1zM152 113.1l.1 .1h-.2z"/>
<path d="M150.5 114.7l3.3 .1-.1 .1h-3.2zM150.4 114.7l.1 .2z"/>
</g>
<path d="M152 111.2v2" fill="none" stroke="#800" stroke-width=".21"/>
<path d="M151.9 115.6h.2v1.7l-.2-.1zM152 115.6h.1z" fill="#a00000"/>
<path d="M151.9 119.2h.2v2.1l-.2-.1zM152 119.2h.1z" fill="#080"/>
<circle cx="152" cy="121.2" r=".41" fill="#c00"/>
<path d="M163.6 97.6h.1v3.2h-.2zM163.5 100.8h.2z" fill="#a00000"/>
<path d="M160.1 99.1h2v.2h-2z" fill="#800"/>
<g fill="#a00000">
<path d="M164.4 99.1h1.7v.2h-1.6zM166.1 99.1v.2z"/>
<path d="M164.3 97.6h.2v3.3l-.2-.1zM164.4 97.6h.1z"/>
</g>
<path d="M166.1 99.1h2v.2h-2z" fill="#800"/>
<path d="M162 99.1h1.7v.2h-1.6zM163.7 99.1v.2z" fill="#a00000"/>
<circle cx="181" cy="95.2" r=".41" fill="#c00"/>
<g fill="#080">
<path d="M181 103.2h.1v12.1zM181 103.2h.1z"/>
<path d="M190 105.1h17.1v.1l-.1-2h.2v2.1h-17.1zM207 103.2h.2z"/>
<path d="M152 110.1l.1 .1v1l6.1-.1-.1 2.1v-.1h2.9v.2h-3.1v-2.1h.2v.1h-6.2zM161 113.1l.2 .1-.2 .1z"/>
</g>
<circle cx="152" cy="111.2" r=".41" fill="#c00"/>
<path d="M156 115.2l5-.1v.2h-5zM161 115.1l.2 .1-.2 .1z" fill="#080"/>
<circle cx="156.1" cy="115.2" r=".39" fill="#c00"/>
<path d="M191 105.1l.2 .1v2h-.2zM191 107.2h.2z" fill="#080"/>
<g fill="#c00">
<circle cx="191.1" cy="105.2" r=".4"/>
<circle cx="181" cy="115.2" r=".4"/>
</g>
<path d="M207 105.1l.2 .1v1h-.2zM207 106.2h.2l-.1 .1z" fill="#080"/>
<circle cx="207.1" cy="105.2" r=".4" fill="#c00"/>
<g fill="#080">
<path d="M207 114.2h.2v5l-.1 .1zM207 114.2h.2z"/>
<path d="M199.1 115.1h8l.1 .1-8.1 .1zM199 115.2l.1 .1z"/>
</g>
<circle cx="207.1" cy="115.2" r=".39" fill="#c00"/>
<path d="M181 105.1h1.1v.2h-1zM182.1 105.1v.2z" fill="#080"/>
<g fill="#c00">
<circle cx="181" cy="105.2" r=".41"/>
<circle cx="170.1" cy="99.2" r=".39"/>
</g>
<path d="M156 99.1h4.1v.2h-4.1zM160.1 99.1v.2z" fill="#080"/>
<g fill="#c00">
<circle cx="156.1" cy="99.2" r=".39"/>
<circle cx="170.1" cy="78.2" r=".39"/>
<circle cx="170.1" cy="76.2" r=".39"/>
</g>
<path d="M183 84.2h.2v2l-.2 .1zM183 84.1l.2 .1z" fill="#080"/>
<circle cx="183.1" cy="86.2" r=".4" fill="#c00"/>
<path d="M172 91.2h3M177 91.2h3" fill="none" stroke="#800" stroke-width=".21"/>
<g fill="#800">
<path d="M175 89.8l2 1.4-2 1.2z"/>
<path d="M175 89.6l2.2 1.6-2.1 1.3-.1-.2 2-1.2v.1v.1l-2-1.5h.2v2.6l-.2-.1 .1 .2-.1 .1z"/>
<path d="M176.7 89.5h.6l-.1 3.1h.5h-.2v-.2h.3v.3h-.6v-3.1h-.3v.3l-.2-.1zM177.6 92.4h.2z"/>
</g>
<path d="M172 68.2h3M177 68.2h3" fill="none" stroke="#800" stroke-width=".21"/>
<g fill="#800">
<path d="M175 66.8l2 1.4-2 1.2z"/>
<path d="M175 66.6l2.2 1.6-2.1 1.3-.1-.2 2-1.2v.1v.1l-2-1.5h.2v2.6l-.2-.1 .1 .2-.1 .1z"/>
<path d="M176.7 66.5h.6l-.1 3.1v-.1h.5v.1h-.2v-.2h.3v.3h-.6v-3.1h-.3v.3zM177.6 69.3l.2 .1h-.3z"/>
</g>
<path d="M172 86.2h3M177 86.2h3" fill="none" stroke="#800" stroke-width=".21"/>
<g fill="#800">
<path d="M175 86.2l2-1.2v2.6z"/>
<path d="M174.9 86.2l2.1-1.3 .1 .2-2 1.2-.1-.1 .1-.1 2 1.4-.1 .1v-2.6l.1 .1-.1-.2 .2-.1v3z"/>
<path d="M174.4 84.7h.6v3.1h-.2h.5v-.3v.4h-.5v-3.1h-.3v.2h-.1zM174.4 85h.1v.1z"/>
</g>
<g fill="#8d2323">
<path d="M183 78.2h.2v1.2l-.2 .1zM183 78.1l.2 .1h-.2z"/>
<path d="M183 80.8h.2v1.4h-.2zM183 82.2h.2l-.2 .1z"/>
</g>
<path d="M181.6 80.6h3" fill="none" stroke="#8d2323" stroke-width=".34"/>
<g fill="#8d2323">
<path d="M181.5 80.3h3.2v.6h-3.2zM181.7 80.5h2.7v.2h-2.7z" fill-rule="evenodd"/>
<path d="M181.5 79.3h3.2v.6h-3.2zM181.7 79.5h2.7v.2h-2.7z" fill-rule="evenodd"/>
</g>
<path d="M183.1 76.2v2" fill="none" stroke="#8d2323" stroke-width=".21"/>
<path d="M183 82.2h.2v2h-.2z" fill="#8d2323"/>
<g fill="#8d2323">
<path d="M183.6 78.6l.8 .1z" fill-rule="evenodd"/>
<path d="M183.6 78.5h1v.2h-1z" fill-rule="evenodd"/>
<path d="M184.1 78.2v.8z" fill-rule="evenodd"/>
<path d="M183.9 78.1h.3v1h-.3z" fill-rule="evenodd"/>
</g>
<path d="M170 76.1l13.2 .1-.2 .1h-12.9v-.1v2h-.1zM170 78.2h.1z" fill="#080"/>
<circle cx="183.1" cy="76.2" r=".4" fill="#c00"/>
<path d="M170 88.2h.1v3v-.1h1.9l.1 .2h-2.1zM170 88.2h.1z" fill="#080"/>
<text font-size="2.7" fill="#f00" x="51.1" y="115.7">Important note</text>
<text font-size="2.7" fill="#00f" x="170.9" y="170.4">FY6600 - Power Supply (upgraded)</text>
<g font-size="2.4" fill="#00f">
<text x="209" y="64.6">-12v</text>
<text x="43.1" y="68.6">IN</text>
<text x="43.1" y="71.8">230V</text>
<text x="209" y="69.2">+12v</text>
<text x="209" y="73.2">GND</text>
<text x="209" y="77.2">GND</text>
<text x="209" y="81.2">+5v</text>
<text x="209" y="85.2">+5v</text>
<text x="43.1" y="93.6">SWITCH</text>
<text x="240.3" y="169.8">1.1</text>
<text x="179.9" y="175.4">2018-02-18</text>
<text x="222.8" y="179.5">ebel0410</text>
<text x="234.9" y="175.4">1/1</text>
</g>
<g font-size="2.1" fill="#800">
<text x="169.8" y="166.8">TITLE:</text>
<text x="234.1" y="169.6">REV:</text>
<text x="169.8" y="175.4">Date:</text>
<text x="169.8" y="179.5">EasyEDA V5.1.3</text>
<text x="209.8" y="179.5">Drawn By:</text>
<text x="225.8" y="175.4">Sheet:</text>
</g>
<g font-size="1.9" fill="#800">
<text x="42.6" y="22.9">1</text>
<text x="81.8" y="22.9">2</text>
<text x="121" y="22.9">3</text>
<text x="160.2" y="22.9">4</text>
<text x="199.5" y="22.9">5</text>
<text x="21.3" y="42.8">A</text>
<text x="249.2" y="42.8">A</text>
<text x="21.3" y="82">B</text>
<text x="249.2" y="82">B</text>
<text x="21.3" y="121.2">C</text>
<text x="249.2" y="121.2">C</text>
<text x="21.3" y="160.4">D</text>
<text x="249.2" y="160.4">D</text>
<text x="42.6" y="182.1">1</text>
<text x="81.8" y="182.1">2</text>
<text x="121" y="182.1">3</text>
<text x="160.2" y="182.1">4</text>
<text x="199.5" y="182.1">5</text>
</g>
<g font-size="1.9" fill="#00f">
<text x="202.4" y="64.8">1</text>
<text x="202.4" y="68.8">2</text>
<text x="202.4" y="72.8">3</text>
<text x="202.4" y="76.8">4</text>
<text x="202.4" y="80.8">5</text>
<text x="202.4" y="84.8">6</text>
<text x="109" y="91.2">400v</text>
<text x="187.1" y="99.9">10v</text>
<text x="199.1" y="99.9">10v</text>
<text x="159" y="103.9">1kv</text>
<text x="115.1" y="111.2">50v</text>
<text x="184.7" y="115">3</text>
<text x="196.3" y="115">2</text>
<text x="51.1" y="120.9">All components with an * were upgraded by myself.</text>
<text x="51.1" y="124.2">(new value in red)</text>
<text x="51.1" y="130.6">Stock values are :</text>
<text x="51.1" y="133.7">R6 : 10k</text>
<text x="51.1" y="136.9">C2 : 10µ 450v</text>
<text x="51.1" y="140.2">C6 : 220µ 16v</text>
<text x="51.1" y="143.3">C7 : 220µ 16v</text>
<text x="51.1" y="146.6">C9 : 470µ 10v</text>
<text x="51.1" y="149.7">D7 : LT7506</text>
<text x="51.1" y="153">D8 : LT7506</text>
<text x="51.1" y="156.2">D9 : FR503</text>
<text x="51.1" y="162.6">New output features :</text>
<text x="51.1" y="165.7">+ 13,5v</text>
<text x="51.1" y="169">- 13,5v</text>
<text x="51.1" y="172.2">+ 5,5v (old value = 4,75v)</text>
</g>
<g font-size="1.9" fill="#000080">
<text x="92.8" y="71.2">1N4007</text>
<text x="109.9" y="71.8">1M</text>
<text x="126.9" y="71.8">51k</text>
<text x="163.1" y="66.9">T1</text>
<text x="171.1" y="68.2">D7*</text>
<text x="184.1" y="74.9">220u</text>
<text x="185" y="72.9">C6*</text>
<text x="50" y="79.1">CN2</text>
<text x="93" y="79.9">1N4007</text>
<text x="140" y="79.9">100n</text>
<text x="184.1" y="82.9">220u</text>
<text x="185" y="80.9">C7*</text>
<text x="85.9" y="85.9">T1</text>
<text x="93" y="87.9">1N4007</text>
<text x="108.9" y="86.9">C2</text>
<text x="171.1" y="86.1">D8*</text>
<text x="61" y="90.1">1,5M</text>
<text x="69" y="90.1">2x 2,2n</text>
<text x="127" y="91.9">U1</text>
<text x="171.1" y="91.1">D9*</text>
<text x="199.9" y="95.9">C9*</text>
<text x="92.8" y="96.2">1N4007</text>
<text x="159" y="101.5">2,2n</text>
<text x="187.1" y="98">1000u</text>
<text x="199.1" y="98">470u</text>
<text x="208.3" y="99.9">R6*</text>
<text x="50" y="103">CN1</text>
<text x="175" y="103.1">220</text>
<text x="181.1" y="103.1">1k</text>
<text x="115.1" y="108.9">10µ</text>
<text x="121" y="108.9">560p</text>
<text x="142" y="110.2">1,2</text>
<text x="147.1" y="110.2">1,2</text>
<text x="152.1" y="110.2">1</text>
<text x="164.2" y="111.6">817c</text>
<text x="183" y="109.1">100n</text>
<text x="208.1" y="112.1">10k</text>
<text x="152.1" y="117.1">100n</text>
<text x="186.1" y="119">TL431ACLP</text>
</g>
<g font-size="1.9" fill="#f00">
<text x="178.1" y="67.9">1N5819</text>
<text x="184.1" y="76.9">25v</text>
<text x="108.9" y="88.7">68µ*</text>
<text x="174.1" y="84.2">1N5819</text>
<text x="184.1" y="84.9">25v</text>
<text x="178.1" y="90.1">YG911S2</text>
<text x="196" y="103.9">LowESR</text>
<text x="207.1" y="103.1">12k</text>
</g>
<g font-size="1.9">
<text x="51.9" y="75.8">1</text>
<text x="51.9" y="73.8">2</text>
<text x="51.9" y="98.8">1</text>
<text x="51.9" y="96.8">2</text>
</g>
<g font-size="1.9" fill="#8d2323">
<text x="160.7" y="113">4</text>
<text x="172.3" y="113">1</text>
<text x="160.7" y="115">3</text>
<text x="172.3" y="115">2</text>
</g>
<g font-size="1.1" fill="#8d2323">
<text x="122.4" y="94.6">OB</text>
<text x="132.1" y="94.6">OC</text>
<text x="122.3" y="98.8">GND</text>
<text x="122.4" y="97">VCC</text>
<text x="122.6" y="100.6">CT</text>
<text x="130.9" y="98.8">SENS</text>
<text x="132.1" y="97">OC</text>
<text x="132.1" y="100.6">FB</text>
</g>
<text font-size="1.1" fill="#00f" x="126.1" y="97.3">RM6203</text>
</svg>
